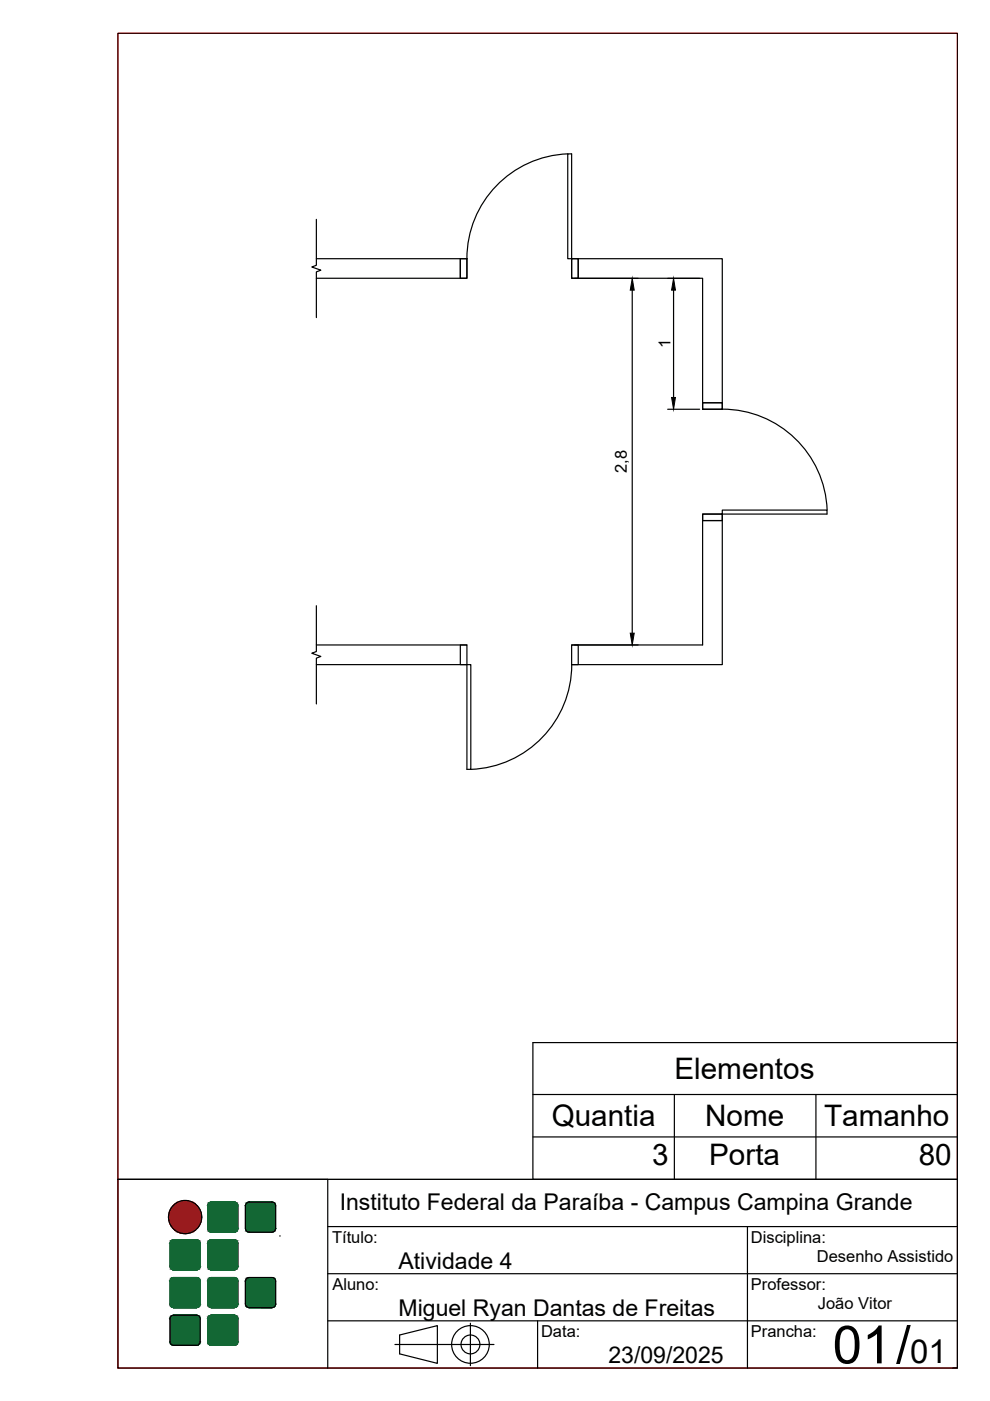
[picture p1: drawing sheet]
<svg xmlns="http://www.w3.org/2000/svg" width="210mm" height="297mm" viewBox="0 0 210 297" stroke-linecap="round" stroke-linejoin="round" font-family="sans-serif">
<!-- layer: 0 -->
<g fill="none" stroke="#000" stroke-width=".25">
<path d="M120.4 32.6h.8v22.2h1.4v4.2h-1.4v-4.2h-.8zM120.4 32.6a22.2 22.2 0 0 0-21.4 22.2M67.1 46.5v9.7l-1 .4 1.9 .7-.9 .3v9.7M67.1 54.8h31.9M97.6 54.8h1.4v4.2h-1.4zM97.6 54.8v4.2M99 54.8v4.2h-31.9M121.2 54.8h31.9v32h-4.1v-27.8h-27.8zM121.8 59h13.5M122.6 54.8v4.2M141.6 59h6.7M134 61.5v72.7"/>
<path d="M142.8 61.5v22.8M141.6 86.8h6.7M149 85.4h4.1v1.4h-4.1zM149 85.4h4.1M153.2 86.7a22.2 22.2 0 0 1 22.2 21.4M149 109h4.1v-.9h22.2v.9h-22.2v1.4h-4.1zM149 110.4h4.1M67.1 128.4v9.7l-1 .4 1.9 .7-.9 .3v9.8M67.1 136.7h31.9M97.6 136.7h1.4v4.2h.8v22.2h-.8v-22.2h-1.4zM121.2 136.7h27.8v-27.7h4.1v31.9h-31.9M121.2 136.7h1.4v4.2h-1.4z"/>
<path d="M67.1 140.9h31.9M121.2 140.9a22.2 22.2 0 0 1-21.4 22.2M113 221.1h90v28.9h-90zM113 232.1h90M143 232.1v17.9M173 232.1v17.9M113 241.1h90"/>
</g>
<!-- layer: Bordas -->
<path d="M25 7.1h178v283h-178z" fill="none" stroke="#f00" stroke-width=".25"/>
<!-- layer: 02_Legenda -->
<g fill="none" stroke="#000" stroke-width=".25">
<path d="M25 250h178v40.1h-178zM25 250h44.5v40.1M49.6 254.9h-4.8a.79 .79 0 0 0-.8 .7v4.8a.79 .79 0 0 0 .8 .8M49.6 254.9a.79 .79 0 0 1 .8 .7v4.8a.79 .79 0 0 1-.8 .8M57.6 254.9h-4.8a.79 .79 0 0 0-.8 .7v4.8a.83 .83 0 0 0 .8 .8M57.6 254.9a.79 .79 0 0 1 .8 .7v4.8a.79 .79 0 0 1-.8 .8M36 279.6v4.8a.79 .79 0 0 0 .8 .8h4.8M36.8 269.2h4.8M36.8 277.2h4.8M36.8 278.9h4.8M36.8 278.8a.79 .79 0 0 0-.8 .8M41.6 262.9h-4.8a.79 .79 0 0 0-.8 .7v4.8a.79 .79 0 0 0 .8 .8"/>
<path d="M41.6 270.9h-4.8a.79 .79 0 0 0-.8 .7v4.8a.79 .79 0 0 0 .8 .8M41.6 262.9a.79 .79 0 0 1 .8 .7v4.8a.79 .79 0 0 1-.8 .8M41.6 270.9a.79 .79 0 0 1 .8 .7v4.8a.79 .79 0 0 1-.8 .8M41.6 278.8a.79 .79 0 0 1 .8 .8M42.4 279.6v4.8a.79 .79 0 0 1-.8 .8M44 279.6v4.8a.79 .79 0 0 0 .8 .8h4.8M44.8 261.2h4.8M44.8 269.2h4.8M44.8 277.2h4.8M44.8 278.9h4.8M44.8 278.8a.79 .79 0 0 0-.8 .8M49.6 262.9h-4.8a.79 .79 0 0 0-.8 .7v4.8a.79 .79 0 0 0 .8 .8"/>
<path d="M49.6 270.9h-4.8a.79 .79 0 0 0-.8 .7v4.8a.79 .79 0 0 0 .8 .8M49.6 262.9a.79 .79 0 0 1 .8 .7v4.8a.79 .79 0 0 1-.8 .8M49.6 270.9a.79 .79 0 0 1 .8 .7v4.8a.79 .79 0 0 1-.8 .8M49.6 278.8a.79 .79 0 0 1 .8 .8M50.4 279.6v4.8a.79 .79 0 0 1-.8 .8M52.8 261.2h4.8M52.8 277.2h4.8M57.6 270.9h-4.8a.79 .79 0 0 0-.8 .7v4.8a.83 .83 0 0 0 .8 .8M57.6 270.9a.79 .79 0 0 1 .8 .7v4.8a.79 .79 0 0 1-.8 .8M69.5 260.1h133.5M69.5 270.1h133.5M158.5 260.1v30"/>
<path d="M69.5 280h133.5M83.7 285.1h21M84.7 283l8-1.9v8l-8-2.1zM99.7 280.6v8.9M114 280v10.1M202 290.1h1"/>
<circle cx="39.3" cy="258" r="3.5"/>
<circle cx="99.7" cy="285" r="4"/>
<circle cx="99.7" cy="285" r="2"/>
</g>
<path d="M59.2 262.1h.1" fill="none" stroke="#000" stroke-width=".21"/>
<g fill="#136734" stroke="#136734" stroke-width=".21">
<path d="M52.8 254.9h5zM52.7 254.9h5.1z"/>
<path d="M44.8 254.9h5zM44.7 254.9h5.1z"/>
<path d="M52.7 254.9h5.2zM52.6 254.9h5.3z"/>
<path d="M44.7 254.9h5.2zM44.6 254.9h5.3z"/>
<path d="M52.6 254.9l5.4 .1zM52.4 255h5.6z"/>
<path d="M44.6 254.9l5.4 .1zM44.4 255h5.6z"/>
<path d="M52.4 255h5.7zM52.3 255h5.8z"/>
<path d="M44.4 255h5.7zM44.3 255h5.8z"/>
<path d="M52.3 255l6 .1zM52.2 255.1h6.1z"/>
<path d="M44.3 255l5.9 .1zM44.2 255.1h6z"/>
<path d="M52.2 255.1l6.1 .2v-.2zM52.2 255.1l6.1 .2h-6.1z"/>
<path d="M44.2 255.1l6.1 .2-.1-.2zM44.2 255.1l6.1 .2h-6.1z"/>
<path d="M52.2 255.3l6.2 .1-.1-.1zM52.2 255.3l6.2 .1h-6.3z"/>
<path d="M44.2 255.3l6.2 .1-.1-.1zM44.2 255.3l6.2 .1h-6.3z"/>
<path d="M52.1 255.4l6.3 .1v-.1zM52.1 255.4l6.3 .1h-6.4z"/>
<path d="M44.1 255.4l6.3 .1v-.1zM44.1 255.4l6.3 .1h-6.4z"/>
<path d="M52 255.5l6.4 .2v-.2zM52 255.5l6.4 .2h-6.4z"/>
<path d="M44 255.5l6.4 .2v-.2zM44 255.5l6.4 .2h-6.4z"/>
<path d="M52 255.7l6.4 4.7v-4.7zM52 255.7l6.4 4.7h-6.4z"/>
<path d="M44 255.7l6.4 4.7v-4.7zM44 255.7l6.4 4.7h-6.4z"/>
<path d="M52 260.4l6.4 .2v-.2zM52 260.4l6.4 .2h-6.4z"/>
<path d="M44 260.4l6.4 .2v-.2zM44 260.4l6.4 .2h-6.4z"/>
<path d="M52 260.6l6.4 .1v-.1zM52 260.6l6.4 .1h-6.3z"/>
<path d="M44 260.6l6.4 .1v-.1zM44 260.6l6.4 .1h-6.3z"/>
<path d="M52.1 260.7l6.2 .1 .1-.1zM52.1 260.7l6.2 .1h-6.1z"/>
<path d="M44.1 260.7l6.2 .1 .1-.1zM44.1 260.7l6.2 .1h-6.1z"/>
<path d="M52.2 260.8l6.1 .2v-.2zM52.2 260.8l6.1 .2h-6.1z"/>
<path d="M44.2 260.8l6 .2 .1-.2zM44.2 260.8l6 .2h-6z"/>
<path d="M52.2 261h6.1zM52.2 261l5.9 .1z"/>
<path d="M44.2 261h6zM44.2 261l5.9 .1z"/>
<path d="M52.3 261.1h5.8zM52.3 261.1h5.7z"/>
<path d="M44.3 261.1h5.8zM44.3 261.1h5.7z"/>
<path d="M52.4 261.1h5.6zM52.4 261.1l5.5 .1z"/>
<path d="M44.4 261.1h5.6zM44.4 261.1l5.5 .1z"/>
<path d="M52.6 261.2h5.3zM52.6 261.2h5.2z"/>
<path d="M44.6 261.2h5.3zM44.6 261.2h5.2z"/>
<path d="M52.7 261.2h5.1zM52.7 261.2h4.9z"/>
<path d="M44.7 261.2h5.1zM44.7 261.2h4.9z"/>
<path d="M44.8 262.9h5zM44.7 262.9h5.1z"/>
<path d="M36.8 262.9h5zM36.7 262.9h5.1z"/>
<path d="M44.7 262.9h5.3zM44.5 262.9h5.5z"/>
<path d="M36.7 262.9h5.3zM36.5 262.9h5.5z"/>
<path d="M44.5 262.9l5.6 .1zM44.4 263h5.7z"/>
<path d="M36.5 262.9l5.6 .1zM36.4 263h5.7z"/>
<path d="M44.4 263l5.8 .1zM44.3 263.1h5.9z"/>
<path d="M36.4 263l5.8 .1zM36.3 263.1h5.9z"/>
<path d="M44.3 263.1l6 .1-.1-.1zM44.3 263.1l6 .1h-6.1z"/>
<path d="M36.3 263.1l6 .1-.1-.1zM36.3 263.1l6 .1h-6.1z"/>
<path d="M44.2 263.2l6.2 .1-.1-.1zM44.2 263.2l6.2 .1h-6.3z"/>
<path d="M36.2 263.2l6.2 .1-.1-.1zM36.2 263.2l6.2 .1h-6.3z"/>
<path d="M44.1 263.3l6.3 .2v-.2zM44.1 263.3l6.3 .2h-6.4z"/>
<path d="M36.1 263.3l6.3 .2v-.2zM36.1 263.3l6.3 .2h-6.4z"/>
<path d="M44 263.5l6.4 .2v-.2zM44 263.5l6.4 .2h-6.4z"/>
<path d="M36 263.5l6.4 .2v-.2zM36 263.5l6.4 .2h-6.4z"/>
<path d="M44 263.7l6.4 4.7v-4.7zM44 263.7l6.4 4.7h-6.4z"/>
<path d="M36 263.7l6.4 4.7v-4.7zM36 263.7l6.4 4.7h-6.4z"/>
<path d="M44 268.4l6.4 .2v-.2zM44 268.4l6.4 .2h-6.4z"/>
<path d="M36 268.4l6.4 .2v-.2zM36 268.4l6.4 .2h-6.4z"/>
<path d="M44 268.6l6.4 .1v-.1zM44 268.6l6.4 .1h-6.3z"/>
<path d="M36 268.6l6.4 .1v-.1zM36 268.6l6.4 .1h-6.3z"/>
<path d="M44.1 268.7l6.2 .1 .1-.1zM44.1 268.7l6.2 .1h-6.1z"/>
<path d="M36.1 268.7l6.2 .1 .1-.1zM36.1 268.7l6.2 .1h-6.1z"/>
<path d="M44.2 268.8l6 .2 .1-.2zM44.2 268.8l6 .2h-6z"/>
<path d="M36.2 268.8l6 .2 .1-.2zM36.2 268.8l6 .2h-6z"/>
<path d="M44.2 269h6zM44.2 269l5.9 .1z"/>
<path d="M36.2 269h6zM36.2 269l5.9 .1z"/>
<path d="M44.3 269.1h5.8zM44.3 269.1h5.7z"/>
<path d="M36.3 269.1h5.8zM36.3 269.1h5.7z"/>
<path d="M44.4 269.1h5.6zM44.4 269.1l5.5 .1z"/>
<path d="M36.4 269.1h5.6zM36.4 269.1l5.5 .1z"/>
<path d="M44.6 269.2h5.3zM44.6 269.2h5.2z"/>
<path d="M36.6 269.2h5.3zM36.6 269.2h5.2z"/>
<path d="M44.7 269.2h5.1zM44.7 269.2h4.9z"/>
<path d="M36.7 269.2h5.1zM36.7 269.2h4.9z"/>
<path d="M52.8 270.9h5zM52.7 270.9h5.1z"/>
<path d="M44.8 270.9h5zM44.7 270.9h5.1z"/>
<path d="M36.8 270.9h5zM36.7 270.9h5.1z"/>
<path d="M52.7 270.9h5.2zM52.6 270.9h5.3z"/>
<path d="M44.7 270.9h5.2zM44.6 270.9h5.3z"/>
<path d="M36.7 270.9h5.2zM36.6 270.9h5.3z"/>
<path d="M52.6 270.9l5.4 .1zM52.4 271h5.6z"/>
<path d="M44.6 270.9l5.4 .1zM44.4 271h5.6z"/>
<path d="M36.6 270.9l5.4 .1zM36.4 271h5.6z"/>
<path d="M52.4 271h5.7zM52.3 271h5.8z"/>
<path d="M44.4 271h5.7zM44.3 271h5.8z"/>
<path d="M36.4 271h5.7zM36.3 271h5.8z"/>
<path d="M52.3 271l6 .1zM52.2 271.1h6.1z"/>
<path d="M44.3 271l5.9 .1zM44.2 271.1h6z"/>
<path d="M36.3 271l5.9 .1zM36.2 271.1h6z"/>
<path d="M52.2 271.1l6.1 .2v-.2zM52.2 271.1l6.1 .2h-6.1z"/>
<path d="M44.2 271.1l6.1 .2-.1-.2zM44.2 271.1l6.1 .2h-6.1z"/>
<path d="M36.2 271.1l6.1 .2-.1-.2zM36.2 271.1l6.1 .2h-6.1z"/>
<path d="M52.2 271.3l6.2 .1-.1-.1zM52.2 271.3l6.2 .1h-6.3z"/>
<path d="M44.2 271.3l6.2 .1-.1-.1zM44.2 271.3l6.2 .1h-6.3z"/>
<path d="M36.2 271.3l6.2 .1-.1-.1zM36.2 271.3l6.2 .1h-6.3z"/>
<path d="M52.1 271.4l6.3 .1v-.1zM52.1 271.4l6.3 .1h-6.4z"/>
<path d="M44.1 271.4l6.3 .1v-.1zM44.1 271.4l6.3 .1h-6.4z"/>
<path d="M36.1 271.4l6.3 .1v-.1zM36.1 271.4l6.3 .1h-6.4z"/>
<path d="M52 271.5l6.4 .2v-.2zM52 271.5l6.4 .2h-6.4z"/>
<path d="M44 271.5l6.4 .2v-.2zM44 271.5l6.4 .2h-6.4z"/>
<path d="M36 271.5l6.4 .2v-.2zM36 271.5l6.4 .2h-6.4z"/>
<path d="M52 271.7l6.4 4.7v-4.7zM52 271.7l6.4 4.7h-6.4z"/>
<path d="M44 271.7l6.4 4.7v-4.7zM44 271.7l6.4 4.7h-6.4z"/>
<path d="M36 271.7l6.4 4.7v-4.7zM36 271.7l6.4 4.7h-6.4z"/>
<path d="M52 276.4l6.4 .2v-.2zM52 276.4l6.4 .2h-6.4z"/>
<path d="M44 276.4l6.4 .2v-.2zM44 276.4l6.4 .2h-6.4z"/>
<path d="M36 276.4l6.4 .2v-.2zM36 276.4l6.4 .2h-6.4z"/>
<path d="M52 276.6h6.4zM52 276.6h6.4z"/>
<path d="M44 276.6h6.4zM44 276.6h6.4z"/>
<path d="M36 276.6h6.4zM36 276.6h6.4z"/>
<path d="M52 276.6h6.4zM52 276.6l6.4 .1z"/>
<path d="M44 276.6h6.4zM44 276.6l6.4 .1z"/>
<path d="M36 276.6h6.4zM36 276.6l6.4 .1z"/>
<path d="M52.1 276.7l6.3 .1zM52.1 276.7l6.3 .1z"/>
<path d="M44.1 276.7l6.3 .1zM44.1 276.7l6.3 .1z"/>
<path d="M36.1 276.7h6.3zM36.1 276.7l6.3 .1z"/>
<path d="M52.1 276.8h6.3zM52.1 276.8h6.2z"/>
<path d="M44.1 276.8h6.3zM44.1 276.8h6.2z"/>
<path d="M36.1 276.8h6.3zM36.1 276.8h6.2z"/>
<path d="M52.2 276.8h6.1zM52.2 276.8l6.1 .1z"/>
<path d="M44.2 276.8h6.1zM44.2 276.8l6.1 .1z"/>
<path d="M36.2 276.8h6.1zM36.2 276.8l6.1 .1z"/>
<path d="M52.2 276.9h6.1zM52.2 276.9l6.1 .1z"/>
<path d="M44.2 276.9h6.1zM44.2 276.9l6 .1z"/>
<path d="M36.2 276.9h6.1zM36.2 276.9l6 .1z"/>
<path d="M52.2 277h6.1zM52.2 277h6z"/>
<path d="M44.2 277h6zM44.2 277h6z"/>
<path d="M36.2 277h6zM36.2 277h6z"/>
<path d="M52.3 277h5.9zM52.3 277l5.8 .1z"/>
<path d="M44.3 277h5.9zM44.3 277l5.8 .1z"/>
<path d="M36.3 277h5.9zM36.3 277l5.8 .1z"/>
<path d="M52.3 277.1h5.8zM52.3 277.1h5.8z"/>
<path d="M44.3 277.1h5.8zM44.3 277.1h5.8z"/>
<path d="M36.3 277.1h5.8zM36.3 277.1h5.8z"/>
<path d="M52.4 277.1h5.7zM52.4 277.1h5.6z"/>
<path d="M44.4 277.1h5.7zM44.4 277.1h5.6z"/>
<path d="M36.4 277.1h5.7zM36.4 277.1h5.6z"/>
<path d="M52.4 277.1h5.6zM52.4 277.1l5.6 .1z"/>
<path d="M44.4 277.1h5.6zM44.4 277.1l5.6 .1z"/>
<path d="M36.4 277.1h5.6zM36.4 277.1l5.6 .1z"/>
<path d="M52.5 277.2h5.5zM52.5 277.2h5.4z"/>
<path d="M44.5 277.2h5.5zM44.5 277.2h5.4z"/>
<path d="M36.5 277.2h5.5zM36.5 277.2h5.4z"/>
<path d="M52.6 277.2h5.3zM52.6 277.2h5.2z"/>
<path d="M44.6 277.2h5.3zM44.6 277.2h5.2z"/>
<path d="M36.6 277.2h5.3zM36.6 277.2h5.2z"/>
<path d="M52.7 277.2h5.1zM52.7 277.2h5.1z"/>
<path d="M44.7 277.2h5.1zM44.7 277.2h5.1z"/>
<path d="M36.7 277.2h5.1zM36.7 277.2h5.1z"/>
<path d="M52.7 277.2h5.1zM52.7 277.2h4.9z"/>
<path d="M44.7 277.2h5.1zM44.7 277.2h4.9z"/>
<path d="M36.7 277.2h5.1zM36.7 277.2h4.9z"/>
<path d="M44.8 278.9h5zM44.7 278.9h5.1z"/>
<path d="M36.8 278.9h5zM36.7 278.9h5.1z"/>
<path d="M44.7 278.9h5.1zM44.7 278.9h5.1z"/>
<path d="M36.7 278.9h5.1zM36.7 278.9h5.1z"/>
<path d="M44.7 278.9h5.2zM44.6 278.9h5.3z"/>
<path d="M36.7 278.9h5.2zM36.6 278.9h5.3z"/>
<path d="M44.6 278.9h5.3zM44.5 278.9h5.4z"/>
<path d="M36.6 278.9h5.3zM36.5 278.9h5.4z"/>
<path d="M44.5 278.9l5.5 .1zM44.4 279h5.6z"/>
<path d="M36.5 278.9l5.5 .1zM36.4 279h5.6z"/>
<path d="M44.4 279h5.7zM44.4 279h5.7z"/>
<path d="M36.4 279h5.7zM36.4 279h5.7z"/>
<path d="M44.4 279h5.7zM44.4 279h5.7z"/>
<path d="M36.4 279h5.7zM36.3 279h5.8z"/>
<path d="M44.3 279l5.9 .1zM44.3 279.1h5.9z"/>
<path d="M36.3 279l5.9 .1zM36.3 279l5.9 .1z"/>
<path d="M44.3 279.1h5.9zM44.3 279.1h5.9z"/>
<path d="M36.3 279.1h5.9zM36.3 279.1h5.9z"/>
<path d="M44.2 279.1l6.1 .1zM44.2 279.1l6.1 .1z"/>
<path d="M36.2 279.1l6.1 .1zM36.2 279.1l6.1 .1z"/>
<path d="M44.2 279.2l6.1 .1zM44.2 279.2l6.1 .1z"/>
<path d="M36.2 279.2l6.1 .1zM36.2 279.2l6.1 .1z"/>
<path d="M44.2 279.3h6.2zM44.2 279.3h6.2z"/>
<path d="M36.2 279.3h6.2zM36.2 279.3h6.2z"/>
<path d="M44.1 279.3l6.3 .1zM44.1 279.3l6.3 .1z"/>
<path d="M36.1 279.3l6.3 .1zM36.1 279.3l6.3 .1z"/>
<path d="M44.1 279.4l6.3 .1zM44.1 279.4l6.3 .1h-6.4z"/>
<path d="M36.1 279.4l6.3 .1zM36.1 279.4l6.3 .1h-6.4z"/>
<path d="M44 279.5h6.4zM44 279.5h6.4z"/>
<path d="M36 279.5h6.4zM36 279.5h6.4z"/>
<path d="M44 279.5l6.4 .1v-.1zM44 279.5l6.4 .1h-6.4z"/>
<path d="M36 279.5l6.4 .1v-.1zM36 279.5l6.4 .1h-6.4z"/>
<path d="M44 279.6l6.4 4.8v-4.8zM44 279.6l6.4 4.8h-6.4z"/>
<path d="M36 279.6l6.4 4.8v-4.8zM36 279.6l6.4 4.8h-6.4z"/>
<path d="M44 284.4l6.4 .2v-.2zM44 284.4l6.4 .2h-6.4z"/>
<path d="M36 284.4l6.4 .2v-.2zM36 284.4l6.4 .2h-6.4z"/>
<path d="M44 284.6h6.4zM44 284.6h6.4z"/>
<path d="M36 284.6h6.4zM36 284.6h6.4z"/>
<path d="M44 284.6h6.4zM44 284.6l6.4 .1z"/>
<path d="M36 284.6h6.4zM36 284.6l6.4 .1z"/>
<path d="M44.1 284.7l6.3 .1zM44.1 284.7l6.3 .1z"/>
<path d="M36.1 284.7h6.3zM36.1 284.7l6.3 .1z"/>
<path d="M44.1 284.8h6.3zM44.1 284.8h6.2z"/>
<path d="M36.1 284.8h6.3zM36.1 284.8h6.2z"/>
<path d="M44.2 284.8h6.1zM44.2 284.8l6.1 .1z"/>
<path d="M36.2 284.8h6.1zM36.2 284.8l6.1 .1z"/>
<path d="M44.2 284.9h6.1zM44.2 284.9l6 .1z"/>
<path d="M36.2 284.9h6.1zM36.2 284.9l6 .1z"/>
<path d="M44.2 285h6zM44.2 285h6z"/>
<path d="M36.2 285h6zM36.2 285h6z"/>
<path d="M44.3 285h5.9zM44.3 285l5.8 .1z"/>
<path d="M36.3 285h5.9zM36.3 285l5.8 .1z"/>
<path d="M44.3 285.1h5.8zM44.3 285.1h5.8z"/>
<path d="M36.3 285.1h5.8zM36.3 285.1h5.8z"/>
<path d="M44.4 285.1h5.7zM44.4 285.1h5.6z"/>
<path d="M36.4 285.1h5.7zM36.4 285.1h5.6z"/>
<path d="M44.4 285.1h5.6zM44.4 285.1l5.6 .1z"/>
<path d="M36.4 285.1h5.6zM36.4 285.1l5.6 .1z"/>
<path d="M44.5 285.2h5.5zM44.5 285.2h5.4z"/>
<path d="M36.5 285.2h5.5zM36.5 285.2h5.4z"/>
<path d="M44.6 285.2h5.3zM44.6 285.2h5.2z"/>
<path d="M36.6 285.2h5.3zM36.6 285.2h5.2z"/>
<path d="M44.7 285.2h5.1zM44.7 285.2h5.1z"/>
<path d="M36.7 285.2h5.1zM36.7 285.2h5.1z"/>
<path d="M44.7 285.2h5.1zM44.7 285.2h4.9z"/>
<path d="M36.7 285.2h5.1zM36.7 285.2h4.9z"/>
</g>
<g fill="#991b1e" stroke="#991b1e" stroke-width=".21">
<path d="M39 254.5l1 .1zM38.5 254.6h1.5z"/>
<path d="M38.5 254.6l2 .2-.5-.2zM38 254.8l.5-.2 2 .2z"/>
<path d="M38 254.8l3 .2-.5-.2zM37.5 255l.5-.2 3 .2z"/>
<path d="M37.5 255l3.9 .3-.4-.3zM37 255.3l.5-.3 3.9 .3z"/>
<path d="M37 255.3l4.8 .4-.4-.4zM36.7 255.7l.3-.4 4.8 .4z"/>
<path d="M36.7 255.7l5.4 .4-.3-.4zM36.7 255.7l5.4 .4h-5.8z"/>
<path d="M36.3 256.1l6.1 .4-.3-.4zM36.3 256.1l6.1 .4h-6.3z"/>
<path d="M36.1 256.5l6.5 .5-.2-.5zM36.1 256.5l6.5 .5h-6.7z"/>
<path d="M35.9 257l6.8 .5-.1-.5zM35.9 257l6.8 .5h-6.9z"/>
<path d="M35.8 257.5l7 .5-.1-.5zM35.8 257.5l7 .5h-7.1z"/>
<path d="M35.7 258l7 .6 .1-.6zM35.7 258l7 .6h-6.9z"/>
<path d="M35.8 258.6l6.8 .5 .1-.5zM35.8 258.6l6.8 .5h-6.7z"/>
<path d="M35.9 259.1l6.5 .5 .2-.5zM35.9 259.1l6.5 .5h-6.3z"/>
<path d="M36.1 259.6l6 .4 .3-.4zM36.1 259.6l6 .4h-5.8z"/>
<path d="M36.3 260l5.5 .4 .3-.4zM36.3 260l5.5 .4h-5.1z"/>
<path d="M36.7 260.4l4.7 .4 .4-.4zM36.7 260.4l4.7 .4h-4.4z"/>
<path d="M37 260.8l4 .3 .4-.3zM37 260.8l4 .3h-3.5z"/>
<path d="M37.5 261.1l3 .2 .5-.2zM37.5 261.1l3 .2h-2.5z"/>
<path d="M38 261.3l2 .2 .5-.2zM38 261.3l2 .2h-1.5z"/>
<path d="M38.5 261.5h1.5zM38.5 261.5l1 .1z"/>
</g>
<!-- layer: 0 -->
<path d="M25 7.1h178v242.9h-178z" fill="none" stroke="#000" stroke-width=".21"/>
<path d="M134 59l.5 2.5h-.9zM142.8 59l.4 2.5h-.8zM142.4 84.3h.8l-.4 2.5zM133.6 134.2h.9l-.5 2.5z" fill="#000" stroke="#000" stroke-width=".21"/>
<text font-size="11.2" x="176.6" y="289.1">01/</text>
<text font-size="7" x="193" y="289.1">01</text>
<g font-size="6.3">
<text x="143" y="228.8">Elementos</text>
<text x="117" y="238.7">Quantia</text>
<text x="149.5" y="238.8">Nome</text>
<text x="174.8" y="238.8">Tamanho</text>
<text x="138.3" y="247.1">3</text>
<text x="150.4" y="247">Porta</text>
<text x="194.8" y="247.1">80</text>
</g>
<g font-size="4.9">
<text x="72" y="256.6">Instituto Federal da Paraíba - Campus Campina Grande</text>
<text x="84.5" y="269.1">Atividade 4</text>
<text x="84.5" y="279">Miguel Ryan Dantas de Freitas</text>
<text x="129" y="289.1">23/09/2025</text>
</g>
<g font-size="3.5">
<text x="142.2" y="73.7" transform="rotate(-90 142.2 73.7)">1</text>
<text x="132.9" y="100.3" transform="rotate(-90 132.9 100.3)">2,8</text>
<text x="70.4" y="263.6">Título:</text>
<text x="159.2" y="263.6">Disciplina:</text>
<text x="173.2" y="267.6">Desenho Assistido</text>
<text x="70.5" y="273.5">Aluno:</text>
<text x="159.2" y="273.6">Professor:</text>
<text x="173.4" y="277.5">João Vitor</text>
<text x="114.7" y="283.6">Data:</text>
<text x="159.2" y="283.6">Prancha:</text>
</g>
</svg>
